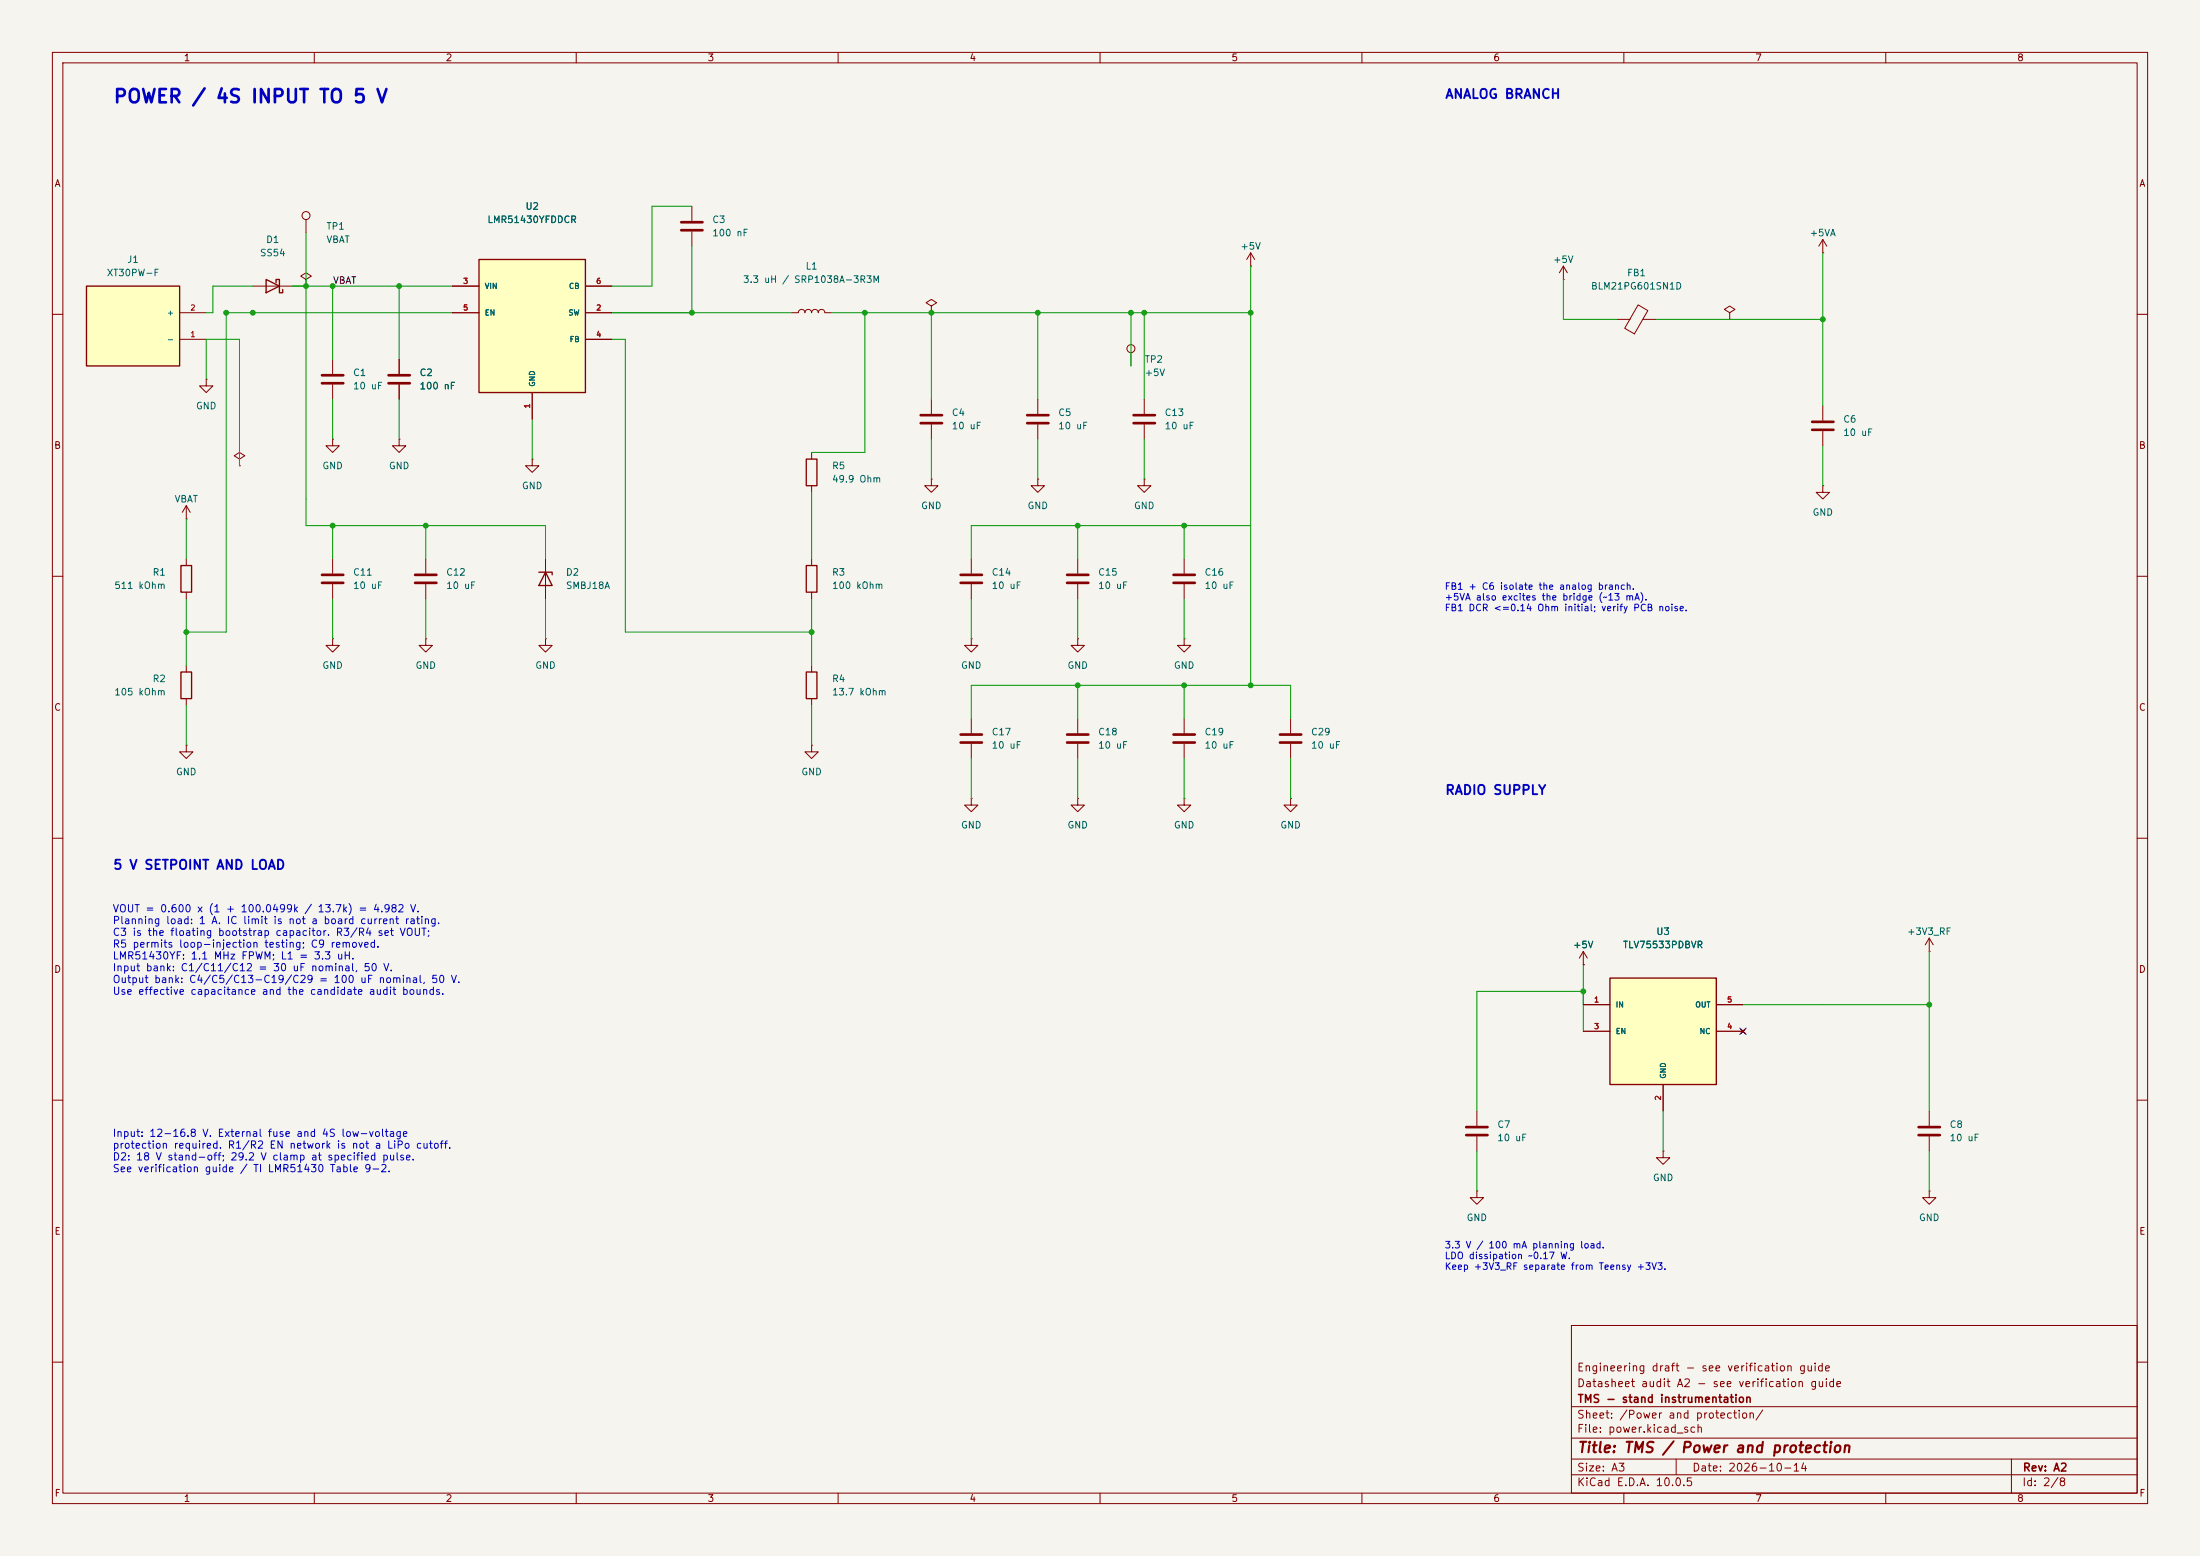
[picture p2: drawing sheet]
<svg xmlns="http://www.w3.org/2000/svg" width="420mm" height="297mm" viewBox="0 0 420 297" stroke-linecap="round" stroke-linejoin="round" font-family="sans-serif">
<path d="M0 0h420v297h-420z" fill="#f5f4ef" stroke="#f5f4ef" stroke-width=".19"/>
<g fill="none" stroke="#840000" stroke-width=".19">
<path d="M10 10h400v277h-400zM12 12h396v273h-396zM60 10v2M110 10v2M160 10v2M210 10v2M260 10v2M310 10v2M360 10v2M58.4 53.3l1-.6-1-.6-1 .6 1 .6v1.3M58.4 54.6h.1M10 60h2"/>
<path d="M63.5 68.6v2.8M63.5 73.4v2.8M408 60h2M10 110h2M63.5 106.7v2.8M63.5 111.5v2.8M154.9 106.7v1.3M154.9 113v1.3M408 110h2M185.4 121.9v1.3h1.3l-1.3 1.3-1.3-1.3h1.3M185.4 121.9h.1M185.4 137.2v2.8"/>
<path d="M10 160h2M185.4 152.4v1.3h1.3l-1.3 1.2-1.3-1.2h1.3M185.4 152.4h.1M185.4 142v2.8M408 160h2M368.3 179.1l-.8 1.2M368.3 179.1l.8 1.2M368.3 179.1v2.5M302.3 184.2h.1M302.3 181.6l-.8 1.3M302.3 181.6l.7 1.3M302.3 181.6v2.6"/>
<path d="M368.3 181.6h.1M10 210h2M281.9 212.1v2.8M281.9 216.9v2.8M317.5 219.7v1.3h1.3l-1.3 1.2-1.3-1.2h1.3M317.5 219.7h.1M368.3 212.1v2.8M368.3 216.9v2.8M408 210h2M281.9 227.3v1.3h1.3l-1.3 1.3-1.2-1.3h1.2M281.9 227.3h.1M368.3 227.3v1.3h1.3l-1.3 1.3-1.3-1.3h1.3"/>
<path d="M368.3 227.3h.1M300 253h108v32h-108zM10 260h2M300 278.5h108M300 274.5h108M300 268.5h108M320 278.5v3M384 278.5v6.5M408 260h2M60 285v2M110 285v2M160 285v2"/>
<path d="M210 285v2M260 285v2M300 281.5h108M310 285v2M360 285v2"/>
</g>
<path d="M61.5 71.6h4M61.5 73.2h4M61.5 109.7h4M61.5 111.3h4M183.4 140.2h4.1M183.4 141.7h4.1M279.9 215.1h4.1M279.9 216.7h4.1M366.3 215.1h4M366.3 216.7h4" fill="none" stroke="#840000" stroke-width=".51"/>
<path d="M153.9 108h2.1v5h-2.1z" fill="none" stroke="#840000" stroke-width=".25"/>
<path d="M307.3 186.7h20.4v20.3h-20.4z" fill="#ffffc2"/>
<path d="M34.5 108h2.1v5h-2.1zM102.9 109.2h2.5v.5M104.1 109.2l1.3 2.6h-2.5zM34.5 128.3h2.1v5.1h-2.1zM307.3 186.7h20.4v20.3h-20.4z" fill="none" stroke="#840000" stroke-width=".25"/>
<g fill="none" stroke="#840000" stroke-width=".19">
<path d="M177.8 58.4l1-.6-1-.6-1 .6 1 .6v1.3M177.8 59.7h.1M76.2 68.6v2.8M76.2 73.4v2.8M177.8 76.2v2.8M198.1 76.2v2.8M215.9 67.3v2.6M218.4 76.2v2.8M35.6 99.1h.1M35.6 96.5l-.8 1.3M35.6 96.5l.7 1.3M35.6 96.5v2.6"/>
<path d="M45.7 87.6l1-.6-1-.6-1 .6 1 .6v1.3M45.7 88.9h.1M63.5 83.8v1.3h1.3l-1.3 1.3-1.3-1.3h1.3M63.5 83.8h.1M76.2 83.8v1.3h1.3l-1.3 1.3-1.3-1.3h1.3M76.2 83.8h.1M177.8 81v2.8M198.1 81v2.8M218.4 91.4v1.3h1.3l-1.3 1.3-1.2-1.3h1.2M218.4 91.4h.1M218.4 81v2.8M35.6 106.7v1.3"/>
<path d="M35.6 113v1.3M104.1 106.7v7.6M226.1 106.7v2.8M226.1 111.5v2.8M35.6 127v1.3M35.6 133.4v1.2M35.6 142.2v1.3h1.2l-1.2 1.3-1.3-1.3h1.3M35.6 142.2h.1M302.3 191.8h5M302.3 196.9h5M327.7 191.8h5M327.7 196.9h5"/>
<path d="M332.4 196.5l.7 .7M333.1 196.5l-.7 .7M317.5 207v5.1"/>
<circle cx="215.9" cy="66.5" r=".76"/>
</g>
<path d="M74.2 71.6h4M74.2 73.2h4M175.8 79.2h4M196.1 79.2h4.1M216.4 79.2h4.1M175.8 80.8h4M196.1 80.8h4.1M216.4 80.8h4.1M224 109.7h4.1M224 111.3h4.1" fill="none" stroke="#840000" stroke-width=".51"/>
<path d="M91.4 49.5h20.4v25.4h-20.4z" fill="#ffffc2"/>
<path d="M91.4 49.5h20.4v25.4h-20.4z" fill="none" stroke="#840000" stroke-width=".25"/>
<g fill="none" stroke="#840000" stroke-width=".19">
<path d="M132.1 39.4v2.8M86.4 59.7h5M86.4 54.6h5M111.8 59.7h5M111.8 54.6h5M132.1 44.2v2.8M151.1 59.7h1.3a.64 .64 0 0 1 .6-.6 .64 .64 0 0 1 .7 .6 .64 .64 0 0 1 .6-.6 .64 .64 0 0 1 .6 .6 .64 .64 0 0 1 .7-.6 .64 .64 0 0 1 .6 .6 .64 .64 0 0 1 .6-.6 .64 .64 0 0 1 .7 .6h1.2M238.8 50.8h.1M238.8 48.3l-.8 1.2M238.8 48.3l.7 1.2M238.8 48.3v2.5M298.4 53.3h.1"/>
<path d="M298.4 50.8l-.7 1.3M298.4 50.8l.8 1.3M298.4 50.8v2.5M312.7 58.2l1.9 1.1-2.6 4.4-1.8-1zM330.2 59.7l1-.6-1-.7-1 .7 1 .6v1.3M348 48.3h.1M348 45.7v2.6M348 45.7l-.8 1.3M348 45.7l.7 1.3M101.6 74.9v5.1M111.8 64.8h5M308.6 61h2.5"/>
<path d="M313.6 61h2.6M330.2 61h.1M348 77.5v2.8M101.6 87.6v1.3h1.3l-1.3 1.3-1.3-1.3h1.3M101.6 87.6h.1M348 92.7v1.3h1.2l-1.2 1.3-1.3-1.3h1.3M348 92.7h.1M348 82.3v2.8M81.3 106.7v2.8M81.3 111.5v2.8M81.3 121.9v1.3h1.2l-1.2 1.3-1.3-1.3h1.3M81.3 121.9h.1"/>
<path d="M104.1 121.9v1.3h1.3l-1.3 1.3-1.2-1.3h1.2M104.1 121.9h.1M205.7 137.2v2.8M226.1 137.2v2.8M246.4 137.2v2.8M205.7 152.4v1.3h1.3l-1.3 1.2-1.2-1.2h1.2M205.7 152.4h.1M205.7 142v2.8M226.1 152.4v1.3h1.2l-1.2 1.2-1.3-1.2h1.3M226.1 152.4h.1M226.1 142v2.8M246.4 152.4v1.3h1.2l-1.2 1.2-1.3-1.2h1.3"/>
<path d="M246.4 152.4h.1M246.4 142v2.8"/>
</g>
<path d="M130 42.4h4.1M130 43.9h4.1M345.9 80.5h4.1M345.9 82h4.1M79.2 109.7h4.1M79.2 111.3h4.1M203.7 140.2h4.1M203.7 141.7h4.1M224 140.2h4.1M224 141.7h4.1M244.3 140.2h4.1M244.3 141.7h4.1" fill="none" stroke="#840000" stroke-width=".51"/>
<path d="M16.5 54.6h17.8v15.3h-17.8z" fill="#ffffc2"/>
<path d="M16.5 54.6h17.8v15.3h-17.8zM50.8 53.3l2.5 1.3-2.5 1.3zM52.7 54v-.7h.6v2.6h.7v-.7M153.9 87.6h2.1v5.1h-2.1zM153.9 128.3h2.1v5.1h-2.1z" fill="none" stroke="#840000" stroke-width=".25"/>
<g fill="none" stroke="#840000" stroke-width=".19">
<path d="M34.3 59.7h5.1M48.3 54.6h7.6M58.4 41.9v2.6M86.4 59.7h5M86.4 54.6h5M111.8 59.7h5M111.8 54.6h5M34.3 64.8h5.1M39.4 72.4v1.3h1.2l-1.2 1.2-1.3-1.2h1.3M39.4 72.4h.1M76.2 68.6v2.8M76.2 73.4v2.8"/>
<path d="M101.6 74.9v5.1M111.8 64.8h5M154.9 86.4v1.2M154.9 92.7v1.3M177.8 91.4v1.3h1.3l-1.3 1.3-1.3-1.3h1.3M177.8 91.4h.1M198.1 91.4v1.3h1.3l-1.3 1.3-1.3-1.3h1.3M198.1 91.4h.1M185.4 106.7v2.8M185.4 111.5v2.8M205.7 106.7v2.8M205.7 111.5v2.8"/>
<path d="M63.5 121.9v1.3h1.3l-1.3 1.3-1.3-1.3h1.3M63.5 121.9h.1M154.9 127v1.3M154.9 133.4v1.2M205.7 121.9v1.3h1.3l-1.3 1.3-1.2-1.3h1.2M205.7 121.9h.1M226.1 121.9v1.3h1.2l-1.2 1.3-1.3-1.3h1.3M226.1 121.9h.1M154.9 142.2v1.3h1.3l-1.3 1.3-1.2-1.3h1.2M154.9 142.2h.1M302.3 184.2h.1M302.3 191.8h5"/>
<path d="M302.3 196.9h5M327.7 191.8h5M327.7 196.9h5M332.4 196.5l.7 .7M333.1 196.5l-.7 .7M317.5 207v5.1"/>
<circle cx="58.4" cy="41.1" r=".76"/>
</g>
<path d="M183.4 109.7h4.1M183.4 111.3h4.1M203.7 109.7h4.1M203.7 111.3h4.1" fill="none" stroke="#840000" stroke-width=".51"/>
<g fill="none" stroke="#009600" stroke-width=".19">
<path d="M132.1 39.4h-7.6v15.2h-7.7M48.3 54.6h-7.7v5.1h-1.2M55.9 54.6h30.5M58.4 44.5v55.8h45.7v6.4M63.5 54.6v14M76.2 54.6v14M86.4 59.7h-43.2v61h-7.6M116.8 59.7h34.3M132.1 47v12.7M158.7 59.7h80.1M165.1 59.7v26.7h-10.2M177.8 59.7v16.5"/>
<path d="M198.1 59.7v16.5M215.9 59.7v10.2M218.4 59.7v16.5M238.8 50.8v80M298.4 53.3v7.7h10.2M348 48.3v29.2M39.4 72.4v-7.6h6.3v24.1M63.5 76.2v7.6M76.2 76.2v7.6M116.8 64.8h2.6v55.9h35.5M316.2 61h31.8M35.6 99.1v7.6"/>
<path d="M101.6 80v7.6M154.9 94v12.7M177.8 83.8v7.6M198.1 83.8v7.6M218.4 83.8v7.6M348 85.1v7.6M35.6 114.3v12.7M63.5 100.3v6.4M63.5 114.3v7.6M81.3 100.3v6.4M81.3 114.3v7.6M104.1 114.3v7.6"/>
<path d="M154.9 114.3v12.7M185.4 114.3v7.6M205.7 100.3v6.4M205.7 114.3v7.6M226.1 100.3v6.4M226.1 114.3v7.6M238.8 100.3h-53.4v6.4M35.6 134.6v7.6M154.9 134.6v7.6M185.4 137.2v-6.4h61v6.4M205.7 130.8v6.4M226.1 130.8v6.4"/>
<path d="M185.4 144.8v7.6M205.7 144.8v7.6M226.1 144.8v7.6M246.4 144.8v7.6M302.3 184.2v12.7M302.3 189.2h-20.4v22.9M332.7 191.8h35.6M368.3 181.6v30.5M281.9 219.7v7.6M317.5 212.1v7.6M368.3 219.7v7.6"/>
</g>
<path d="M332.1 196.2l1.2 1.3M333.3 196.2l-1.2 1.3" fill="none" stroke="#000084" stroke-width=".19"/>
<g fill="#009600" stroke="#009600" stroke-width=".19">
<circle cx="43.2" cy="59.7" r=".46"/>
<circle cx="48.3" cy="59.7" r=".46"/>
<circle cx="63.5" cy="54.6" r=".46"/>
<circle cx="76.2" cy="54.6" r=".46"/>
<circle cx="58.4" cy="54.6" r=".46"/>
<circle cx="302.3" cy="189.2" r=".46"/>
<circle cx="368.3" cy="191.8" r=".46"/>
<circle cx="198.1" cy="59.7" r=".46"/>
<circle cx="177.8" cy="59.7" r=".46"/>
<circle cx="154.9" cy="120.7" r=".46"/>
<circle cx="165.1" cy="59.7" r=".46"/>
<circle cx="205.7" cy="130.8" r=".46"/>
<circle cx="238.8" cy="130.8" r=".46"/>
<circle cx="226.1" cy="130.8" r=".46"/>
<circle cx="218.4" cy="59.7" r=".46"/>
<circle cx="215.9" cy="59.7" r=".46"/>
<circle cx="238.8" cy="59.7" r=".46"/>
<circle cx="226.1" cy="100.3" r=".46"/>
<circle cx="205.7" cy="100.3" r=".46"/>
<circle cx="348" cy="61" r=".46"/>
<circle cx="81.3" cy="100.3" r=".46"/>
<circle cx="132.1" cy="59.7" r=".46"/>
<circle cx="63.5" cy="100.3" r=".46"/>
<circle cx="35.6" cy="120.7" r=".46"/>
</g>
<text font-size="2.5" fill="#0000c2" x="21.5" y="20.3">POWER / 4S INPUT TO 5 V</text>
<text font-size="2" fill="#840000" x="301" y="277.8">Title: TMS / Power and protection</text>
<g font-size="1.8" fill="#0000c2">
<text x="275.8" y="19.3">ANALOG BRANCH</text>
<text x="275.8" y="152.1">RADIO SUPPLY</text>
<text x="21.5" y="166.4">5 V SETPOINT AND LOAD</text>
</g>
<g font-size="1.5" fill="#840000">
<text x="300.9" y="262.1">Engineering draft - see verification guide</text>
<text x="300.9" y="265.1">Datasheet audit A2 - see verification guide</text>
<text x="301" y="268.1">TMS - stand instrumentation</text>
<text x="300.9" y="273.8">File: power.kicad_sch</text>
<text x="300.9" y="271.1">Sheet: /Power and protection/</text>
<text x="300.9" y="281.2">Size: A3</text>
<text x="322.9" y="281.2">Date: 2026-10-14</text>
<text x="386" y="281.2">Rev: A2</text>
<text x="300.9" y="284">KiCad E.D.A. 10.0.5</text>
<text x="385.9" y="284">Id: 2/8</text>
</g>
<g font-size="1.4" fill="#0000c2">
<text x="21.4" y="174.5">VOUT = 0.600 x (1 + 100.0499k / 13.7k) = 4.982 V.</text>
<text x="21.4" y="176.7">Planning load: 1 A. IC limit is not a board current rating.</text>
<text x="21.4" y="179">C3 is the floating bootstrap capacitor. R3/R4 set VOUT;</text>
<text x="21.4" y="181.2">R5 permits loop-injection testing; C9 removed.</text>
<text x="21.4" y="183.5">LMR51430YF: 1.1 MHz FPWM; L1 = 3.3 uH.</text>
<text x="21.4" y="185.7">Input bank: C1/C11/C12 = 30 uF nominal, 50 V.</text>
<text x="21.4" y="188">Output bank: C4/C5/C13-C19/C29 = 100 uF nominal, 50 V.</text>
<text x="21.4" y="190.2">Use effective capacitance and the candidate audit bounds.</text>
<text x="21.4" y="217.3">Input: 12-16.8 V. External fuse and 4S low-voltage</text>
<text x="21.4" y="219.6">protection required. R1/R2 EN network is not a LiPo cutoff.</text>
<text x="21.4" y="221.8">D2: 18 V stand-off; 29.2 V clamp at specified pulse.</text>
<text x="21.4" y="224.1">See verification guide / TI LMR51430 Table 9-2.</text>
</g>
<g font-size="1.3" fill="#840000">
<text x="35" y="12">1</text>
<text x="85" y="12">2</text>
<text x="135" y="12">3</text>
<text x="185" y="12">4</text>
<text x="235" y="12">5</text>
<text x="285" y="12">6</text>
<text x="335" y="12">7</text>
<text x="385" y="12">8</text>
<text x="10.3" y="36">A</text>
<text x="408.3" y="36">A</text>
<text x="10.2" y="86">B</text>
<text x="408.2" y="86">B</text>
<text x="10.2" y="136">C</text>
<text x="408.2" y="136">C</text>
<text x="10.2" y="186">D</text>
<text x="408.2" y="186">D</text>
<text x="10.3" y="236">E</text>
<text x="408.3" y="236">E</text>
<text x="10.3" y="286">F</text>
<text x="35" y="287">1</text>
<text x="85" y="287">2</text>
<text x="135" y="287">3</text>
<text x="185" y="287">4</text>
<text x="235" y="287">5</text>
<text x="285" y="287">6</text>
<text x="335" y="287">7</text>
<text x="385" y="287">8</text>
<text x="408.3" y="286">F</text>
</g>
<g font-size="1.3" fill="#006464">
<text x="100.2" y="40.3">U2</text>
<text x="50.7" y="46.7">D1</text>
<text x="62.2" y="44.1">TP1</text>
<text x="62.2" y="46.7">VBAT</text>
<text x="92.9" y="42.9">LMR51430YFDDCR</text>
<text x="135.9" y="42.9">C3</text>
<text x="135.9" y="45.4">100 nF</text>
<text x="236.7" y="48">+5V</text>
<text x="345.4" y="45.4">+5VA</text>
<text x="20.3" y="53">XT30PW-F</text>
<text x="24.2" y="50.5">J1</text>
<text x="49.5" y="49.2">SS54</text>
<text x="153.7" y="51.8">L1</text>
<text x="296.4" y="50.5">+5V</text>
<text x="310.5" y="53">FB1</text>
<text x="141.8" y="54.3">3.3 uH / SRP1038A-3R3M</text>
<text x="303.6" y="55.6">BLM21PG601SN1D</text>
<text x="218.4" y="69.5">TP2</text>
<text x="67.3" y="72.1">C1</text>
<text x="67.3" y="74.6">10 uF</text>
<text x="80" y="72.1">C2</text>
<text x="80" y="74.6">100 nF</text>
<text x="218.4" y="72.1">+5V</text>
<text x="37.3" y="78.4">GND</text>
<text x="181.6" y="79.7">C4</text>
<text x="181.6" y="82.2">10 uF</text>
<text x="201.9" y="79.7">C5</text>
<text x="201.9" y="82.2">10 uF</text>
<text x="222.2" y="79.7">C13</text>
<text x="222.2" y="82.2">10 uF</text>
<text x="351.8" y="81">C6</text>
<text x="351.8" y="83.5">10 uF</text>
<text x="61.4" y="89.9">GND</text>
<text x="74.1" y="89.9">GND</text>
<text x="158.7" y="89.9">R5</text>
<text x="99.5" y="93.7">GND</text>
<text x="158.7" y="92.4">49.9 Ohm</text>
<text x="33.2" y="96.2">VBAT</text>
<text x="175.7" y="97.5">GND</text>
<text x="196.1" y="97.5">GND</text>
<text x="216.4" y="97.5">GND</text>
<text x="345.9" y="98.8">GND</text>
<text x="21.7" y="112.7">511 kOhm</text>
<text x="29" y="110.2">R1</text>
<text x="67.3" y="110.2">C11</text>
<text x="67.3" y="112.7">10 uF</text>
<text x="85.1" y="110.2">C12</text>
<text x="85.1" y="112.7">10 uF</text>
<text x="107.9" y="110.2">D2</text>
<text x="107.9" y="112.7">SMBJ18A</text>
<text x="158.7" y="110.2">R3</text>
<text x="158.7" y="112.7">100 kOhm</text>
<text x="189.2" y="110.2">C14</text>
<text x="189.2" y="112.7">10 uF</text>
<text x="209.5" y="110.2">C15</text>
<text x="209.5" y="112.7">10 uF</text>
<text x="229.9" y="110.2">C16</text>
<text x="229.9" y="112.7">10 uF</text>
<text x="29" y="130.5">R2</text>
<text x="61.4" y="128">GND</text>
<text x="79.2" y="128">GND</text>
<text x="102.1" y="128">GND</text>
<text x="158.7" y="130.5">R4</text>
<text x="183.4" y="128">GND</text>
<text x="203.7" y="128">GND</text>
<text x="224" y="128">GND</text>
<text x="21.7" y="133">105 kOhm</text>
<text x="158.7" y="133">13.7 kOhm</text>
<text x="189.2" y="140.7">C17</text>
<text x="189.2" y="143.2">10 uF</text>
<text x="209.5" y="140.7">C18</text>
<text x="209.5" y="143.2">10 uF</text>
<text x="229.9" y="140.7">C19</text>
<text x="229.9" y="143.2">10 uF</text>
<text x="250.2" y="140.7">C29</text>
<text x="250.2" y="143.2">10 uF</text>
<text x="33.5" y="148.3">GND</text>
<text x="152.9" y="148.3">GND</text>
<text x="183.4" y="158.4">GND</text>
<text x="203.7" y="158.4">GND</text>
<text x="224" y="158.4">GND</text>
<text x="244.3" y="158.4">GND</text>
<text x="316.1" y="178.8">U3</text>
<text x="364" y="178.8">+3V3_RF</text>
<text x="300.2" y="181.3">+5V</text>
<text x="309.7" y="181.3">TLV75533PDBVR</text>
<text x="285.7" y="215.6">C7</text>
<text x="372.1" y="215.6">C8</text>
<text x="285.7" y="218.1">10 uF</text>
<text x="372.1" y="218.1">10 uF</text>
<text x="315.4" y="225.8">GND</text>
<text x="279.9" y="233.4">GND</text>
<text x="366.2" y="233.4">GND</text>
</g>
<text font-size="1.3" fill="#0f0f0f" x="63.5" y="54.5">VBAT</text>
<g font-size="1.3" fill="#0000c2">
<text x="275.7" y="112.9">FB1 + C6 isolate the analog branch.</text>
<text x="275.7" y="114.9">+5VA also excites the bridge (~13 mA).</text>
<text x="275.7" y="117">FB1 DCR &lt;=0.14 Ohm initial; verify PCB noise.</text>
<text x="275.7" y="238.6">3.3 V / 100 mA planning load.</text>
<text x="275.7" y="240.6">LDO dissipation ~0.17 W.</text>
<text x="275.7" y="242.7">Keep +3V3_RF separate from Teensy +3V3.</text>
</g>
<g font-size="1" fill="#a90000">
<text x="36.2" y="59.5">2</text>
<text x="88.3" y="54.4">3</text>
<text x="88.3" y="59.5">5</text>
<text x="113.7" y="59.5">2</text>
<text x="113.7" y="54.4">6</text>
<text x="36.2" y="64.6">1</text>
<text x="113.7" y="64.6">4</text>
<text x="101.4" y="78.1" transform="rotate(-90 101.4 78.1)">1</text>
<text x="304.2" y="191.6">1</text>
<text x="329.6" y="191.6">5</text>
<text x="304.2" y="196.7">3</text>
<text x="329.6" y="196.7">4</text>
<text x="317.3" y="210.1" transform="rotate(-90 317.3 210.1)">2</text>
</g>
<g font-size="1" fill="#006464">
<text x="92.5" y="55.4">VIN</text>
<text x="108.5" y="55.4">CB</text>
<text x="31.8" y="65.5">-</text>
<text x="31.8" y="60.5">+</text>
<text x="92.5" y="60.5">EN</text>
<text x="108.4" y="60.5">SW</text>
<text x="108.7" y="65.5">FB</text>
<text x="102.4" y="73.9" transform="rotate(-90 102.4 73.9)">GND</text>
<text x="308.4" y="192.5">IN</text>
<text x="308.4" y="197.6">EN</text>
<text x="323.5" y="192.5">OUT</text>
<text x="324.4" y="197.6">NC</text>
<text x="318.3" y="206" transform="rotate(-90 318.3 206)">GND</text>
</g>
</svg>
